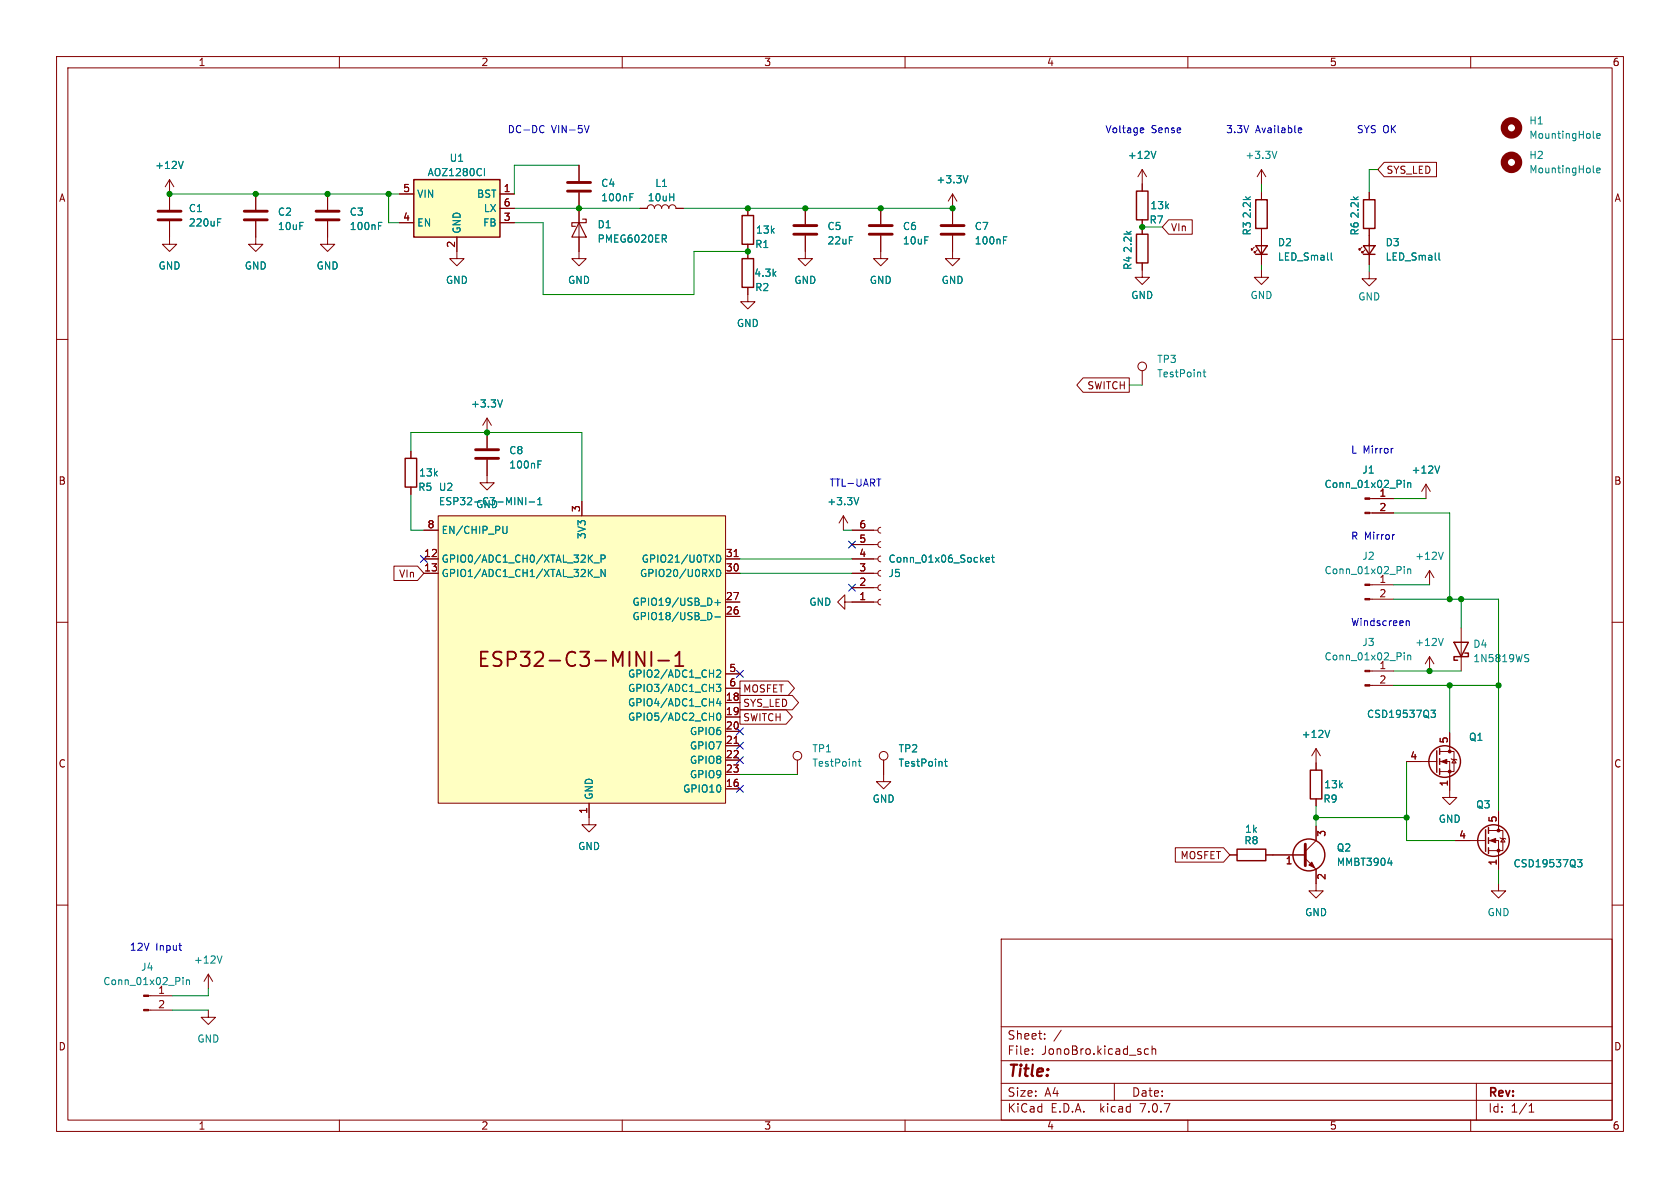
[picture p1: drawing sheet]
<svg xmlns="http://www.w3.org/2000/svg" width="297mm" height="210mm" viewBox="0 0 297 210" stroke-linecap="round" stroke-linejoin="round" font-family="sans-serif">
<g fill="none" stroke="#840000" stroke-width=".18">
<path d="M10 10h277v190h-277zM12 12h273v186h-273zM60 10v2M110 10v2M160 10v2M210 10v2M260 10v2M30 39.1v4.1h1.2l-1.2 1.3-1.3-1.3h1.3M30 31.8v5.3M30 31.8l-.8 1.2M30 31.8l.7 1.2M45.2 39.1v4.1h1.3l-1.3 1.3-1.3-1.3h1.3"/>
<path d="M45.2 34.3v2.8M57.9 39.1v4.1h1.3l-1.3 1.3-1.3-1.3h1.3M57.9 34.3v2.8M70.6 34.3h2.6M70.6 39.4h2.6M88.4 36.8h2.5M88.4 34.3h2.5M88.4 39.4h2.5M102.4 34v11.7h1.2l-1.2 1.3-1.3-1.3h1.3M102.4 29.2v2.8M113.2 36.8h1.2a.64 .64 0 0 1 .7-.6 .64 .64 0 0 1 .6 .6 .64 .64 0 0 1 .6-.6 .64 .64 0 0 1 .7 .6 .64 .64 0 0 1 .6-.6 .64 .64 0 0 1 .6 .6 .64 .64 0 0 1 .7-.6 .64 .64 0 0 1 .6 .6h1.3M132.2 36.8v1.3"/>
<path d="M142.4 36.8v2.8M155.7 36.8v2.8M168.4 34.3l-.8 1.3M168.4 34.3v5.3M168.4 34.3l.8 1.3M201.9 30v3.8M201.9 38.9v2.5M201.9 30l-.7 1.2M201.9 30l.8 1.2M206.6 38.9h4.2v2.5h-4.2l-1.1-1.3zM223 30l-.8 1.2M223 30v2.5"/>
<path d="M223 34v1.3M223 30l.8 1.2M242.1 34v1.3M244.7 28.7h9.3v2.5h-9.3l-1.1-1.2zM10 60h2M80.8 41.9v3.8h1.2l-1.2 1.3-1.3-1.3h1.3M132.2 50.8v2.5h1.3l-1.3 1.3-1.3-1.3h1.3M132.2 43.2v2.5M142.4 41.7v4h1.2l-1.2 1.3-1.3-1.3h1.3M155.7 41.7v4h1.3l-1.3 1.3-1.3-1.3h1.3M168.4 41.7v4h1.3l-1.3 1.3-1.3-1.3h1.3M201.9 46.5v2.5h1.3l-1.3 1.3-1.2-1.3h1.2"/>
<path d="M221.7 43.7l-.5 .5v-.3v.3h.3M222.2 44.2l-.5 .5v-.2v.2h.3M223 47.8v1.2h1.3l-1.3 1.3-1.3-1.3h1.3M223 40.4v6.3M240.8 43.7l-.5 .5v-.3v.3h.2M241.3 44.2l-.5 .5v-.2v.2h.2M242.1 48v1.3h1.2l-1.2 1.2-1.3-1.2h1.3M242.1 40.4v6.3M285 60h2M72.6 79.8v1.2M86.1 73.9l-.8 1.3M86.1 73.9v5.3"/>
<path d="M86.1 73.9l.8 1.3M191.5 66.8h8.1v2.5h-8.1l-1.1-1.2zM201.9 65.5v2.6M72.6 86.1v1.3M74.9 93.7h2.6M74.9 98.8h2.6M77.5 91.2h50.8v50.8h-50.8zM86.1 81.3v4h1.3l-1.3 1.3-1.3-1.3h1.3M102.9 88.6v2.6M128.3 98.8h2.5M129.8 98.4h.7M149.1 91.2l-.8 1.3"/>
<path d="M149.1 91.2v2.5M149.1 91.2l.8 1.3M150.6 93.7h4.6M150.6 96.3h4.6M150.6 98.8h4.6M155.7 93.2l-.3 .2-.2 .3 .1 .4 .4 .1M155.7 95.8l-.3 .1-.2 .4 .1 .3 .4 .2M155.7 98.3l-.3 .1-.2 .4 .1 .4 .4 .1M242.2 90.7h4.2M242.2 88.1h4.2M252.1 85.6l-.8 1.3M252.1 85.6v2.5"/>
<path d="M252.1 85.6l.8 1.3M10 110h2M69.6 100.1h4.2l1.1 1.2-1.1 1.3h-4.2zM74.9 101.3h2.6M128.3 101.3h2.5M128.3 106.4h2.5M128.3 109h2.5M128.3 119.1h2.5M149.4 106.4v-1.2l-1.3 1.2 1.3 1.3v-1.3h5.8M150.6 101.3h4.6M150.6 103.9h4.6M155.7 100.8l-.3 .2-.2 .3 .1 .4 .4 .2"/>
<path d="M155.7 103.4l-.3 .1-.2 .4 .1 .3 .4 .2M155.7 105.9l-.3 .2-.2 .3 .1 .4 .4 .1M242.2 118.6h4.2M242.2 105.9h4.2M242.2 103.4h4.2M252.7 116.1l-.7 1.2M252.7 100.8v2.6M252.7 116.1v2.5M252.7 116.1l.8 1.2M252.7 100.8l-.7 1.3M252.7 100.8l.8 1.3M258.3 111v7.6"/>
<path d="M285 110h2M128.3 139.4h2.5M128.3 124.2h2.5M128.3 126.7h2.5M128.3 129.3h2.5M128.3 131.8h2.5M128.3 134.4h2.5M128.3 136.9h2.5M128.3 121.7h2.5M129.8 131.4h.7M130.8 125.5h8.2l1.1 1.2-1.1 1.3h-8.2zM130.8 122.9h9.3l1.1 1.3-1.1 1.3h-9.3z"/>
<path d="M130.8 120.4h8.5l1.2 1.3-1.2 1.2h-8.5zM141 134.4v2.5M156.2 134.4v3.8h1.3l-1.3 1.2-1.3-1.2h1.3M232.7 132.3v3.8M232.7 132.3l-.8 1.3M232.7 132.3l.7 1.3M242.2 121.2h4.2M248.7 134.6h5.3M254.5 134.6h1.8v6.4h1.3l-1.3 1.2-1.3-1.2h1.3M254.5 132.8h2.5v3.6h-2.5M256.3 129.5v3.3M256.5 134.1l.2 .1h.7l.2 .2"/>
<path d="M257 134.2l.4 .7h-.7zM10 160h2M104.1 142v3.8h1.3l-1.3 1.3-1.2-1.3h1.2M207.8 149.9h8.5l1.1 1.2-1.1 1.3h-8.5zM217.4 151.1h1.3M223.8 151.1h7M230.8 151.8l1.9 1.9v3.8h1.2l-1.2 1.3-1.3-1.3h1.3M232.7 146.1v2.5l-1.9 1.9M232.7 141.2v1.3M257.3 148.6h5.3M263.1 148.6h1.8v5.1M263.1 146.8h2.6v3.6h-2.6"/>
<path d="M264.9 156.2v1.3h1.3l-1.3 1.3-1.2-1.3h1.2M264.9 143.5v3.3M265.2 148.1l.1 .1h.8l.1 .1M265.7 148.2l.4 .6h-.8zM285 160h2M26.3 178.6h4.2M26.3 176h4.2M36.8 178.6v1.2h1.3l-1.3 1.3-1.2-1.3h1.2M36.8 172.2l-.7 1.3M36.8 172.2v2.6M36.8 172.2l.8 1.3M177 166h108v32h-108z"/>
<path d="M60 198v2M110 198v2M160 198v2M177 194.5h108M177 191.5h108M177 187.5h108M177 181.5h108M182.5 186.3v.1M182.5 185.5v.1M184.7 183.6v.1M184.7 182.8v.1M187.6 182.1l-1.3 2"/>
<path d="M197 191.5v3M202.3 186.1l.3 .3 .4-.1M203 185.5l-.4-.1-.3 .3M203.7 185.5l.2-.1 .3 .1 .1 .9M203.7 184.9v1.5M210 198v2M260 198v2M261 191.5v6.5M270.3 196.6h.9M270.3 195.5l.4-.4v1.5"/>
<circle cx="201.9" cy="64.8" r=".76"/>
<circle cx="141" cy="133.6" r=".76"/>
<circle cx="156.2" cy="133.6" r=".76"/>
</g>
<g fill="#840000" stroke="#840000" stroke-width=".18">
<path d="M241.3 90.6h.9v.2h-.9z"/>
<path d="M241.3 88h.9v.3h-.9z"/>
<path d="M231.4 152.9l.5-.5 .5 1z"/>
<path d="M254.8 134.6l1-.4v.8z"/>
<path d="M241.3 121h.9v.3h-.9z"/>
<path d="M241.3 118.5h.9v.2h-.9z"/>
<path d="M25.4 178.4h.9v.3h-.9z"/>
<path d="M25.4 175.9h.9v.2h-.9z"/>
<path d="M263.4 148.6l1-.4v.8z"/>
<path d="M241.3 105.8h.9v.2h-.9z"/>
<path d="M241.3 103.3h.9v.2h-.9z"/>
<circle cx="256.3" cy="136.4" r=".25"/>
<circle cx="256.3" cy="132.8" r=".25"/>
<circle cx="264.9" cy="150.4" r=".25"/>
<circle cx="264.9" cy="146.8" r=".25"/>
</g>
<g fill="none" stroke="#008484" stroke-width=".18">
<path d="M32.4 28.5l-.4 1.3M38.5 39.3h.4M38.5 38.7h.6M66.9 39.9h.4M66.9 39.3h.6M85.6 29.8v1.3M111.4 34.8h.4M111.4 34.2h.6M171.1 31.1l-.4 1.2M204.3 26.7l-.4 1.3M225.7 26.7l-.4 1.3M281.7 30.4l.2 .2"/>
<path d="M281.7 24.3l.2 .2M282.3 30.1l.6-.1-.1-.2-.3-.1-.2 .2v.6h.5M282.3 24l.6-.1-.1-.2-.3-.1-.2 .2v.6h.5M117.4 42.2l.4 .6M117.7 41.6l.1 .2-.1 .3M177.4 42.5h.4M177.4 41.9h.6M235.4 44.7v1.1l.1 .2M254.4 44.7v1.1l.2 .2M88.8 70.7l-.4 1.3M212.7 65.8h.5M212.9 65.3v1.1l.3 .2"/>
<path d="M89.6 93v1.2l-.2 .1-.4-.1M91.6 88l.7 1.2v-1.2M92.9 88v1.2M93.5 88.7h1M95.1 89.2h.7M95.1 88.3l.3-.3v1.2M95.1 82.1h.4M95.1 81.5h.6M105 99.5h1M106.3 98.8l.6-.1 .1-.2-.1-.3-.6-.1v1.3M126.7 98.1a.64 .64 0 0 1 .7 .7 .64 .64 0 0 1-.7 .6zM151.8 88l-.4 1.2"/>
<path d="M174.3 99l.6-.2v-.2l-.4-.1-.2 .2 .1 .6h.5M175.3 98.5h.5M175.5 98.1v1.1l.3 .2M248.3 84.9v.1M248.3 85.3v.9M248.9 85.3v.9M248.9 85.5l.1-.2 .3 .1 .1 .8M254.5 82.4l-.4 1.2M255.1 97.6l-.4 1.3M105 102h1M107 100.7v1.2l-.7-1.2v1.2M125.6 108.3l.2 .5-.2 .7"/>
<path d="M126.4 109.1h1M126.4 106.5h1M126.7 100.7a.64 .64 0 0 1 .7 .6 .64 .64 0 0 1-.7 .6zM126.7 118.6l.5-.2 .2 .4-.8 .9h.8M126.9 106v1M248.3 100.1v.2M248.3 100.6v.8M248.3 115.4v.1M248.3 115.8v.9M248.9 100.6v.8M248.9 115.8v.9M248.9 100.7l.1-.1h.3l.1 .8"/>
<path d="M248.9 115.9l.1-.1 .3 .1 .1 .8M255.1 112.8l-.4 1.3M269.8 116.3l.3 .1 .2 .3-.3 .3h-.3M269.8 115.7l.5 .1M126.6 121h.8l-.4 .5 .4 .1v.5l-.2 .1-.6-.1M126.8 126.2l.2-.1a.68 .68 0 0 1 .4 .6 .68 .68 0 0 1-.4 .6l-.2-.1-.1-.4zM127 123.5l-.3 .9h.8M127.3 123.9v.9M151.7 134.6h.5M151.9 134.2v1.1l.3 .2M167 134.6h.4M167.1 134.2v1.1l.3 .2"/>
<path d="M235.1 129.1l-.4 1.3M253 125.5h.8l-.5 .5 .4 .2v.5l-.2 .1h-.5M245.3 152.6h.8M245.9 152.1v.9M278.9 152h.8l-.5 .4 .4 .2v.5l-.2 .1h-.5M32.4 172.8v.1M32.4 173.2v.9M33 173.3l.1-.1 .3 .1 .1 .8M33 173.2v.9M39.2 169l-.4 1.3"/>
</g>
<g fill="none" stroke="#840000" stroke-width=".25">
<path d="M73.2 31.8h15.2v10.1h-15.2zM131.2 38.1h2v5.1h-2zM200.9 33.8h2v5.1h-2zM222 35.3h2v5.1h-2zM241 35.3h2.1v5.1h-2.1zM131.2 45.7h2v5.1h-2zM200.9 41.4h2v5.1h-2zM222 43.4h2l-1 1.6zM222 45h2M241 43.4h2.1l-1 1.6zM241 45h2.1M71.6 81h2.1v5.1h-2.1z"/>
<path d="M257 113.5h2.6l-1.3 2.6zM259 115.4h.6v.7h-2.6v.6h.7M231.6 136.1h2.1v5.1h-2.1zM254 132.7v3.8M254.5 132.3v1.1M254.5 134.1v1M254.5 135.9v1M218.7 150.1h5.1v2h-5.1zM262.6 146.7v3.8M263.1 146.3v1M263.1 148.1v1M263.1 149.9v1"/>
<circle cx="255.4" cy="134.6" r="2.79"/>
<circle cx="231.4" cy="151.1" r="2.82"/>
<circle cx="264" cy="148.6" r="2.79"/>
</g>
<g fill="none" stroke="#840000" stroke-width=".51">
<path d="M27.9 38.9h4.1M27.9 37.3h4.1M43.2 38.9h4M43.2 37.3h4M55.9 38.9h4M55.9 37.3h4M100.3 33.8h4.1M100.3 32.3h4.1M140.3 39.9h4.1M153.7 39.9h4M166.4 39.9h4M140.3 41.4h4.1"/>
<path d="M153.7 41.4h4M166.4 41.4h4M84.1 79.5h4M84.1 81h4M230.8 149.2v3.8"/>
</g>
<path d="M102.4 39.4l1.2 2.5h-2.5zM103 38.7h.6v.7h-2.5v.6h.6" fill="none" stroke="#840000" stroke-width=".2"/>
<g fill="#ffffc2" stroke="#ffffc2" stroke-width=".18">
<path d="M77.5 91.2h50.8v50.8h-50.8z"/>
<path d="M73.2 31.8h15.2v10.1h-15.2z"/>
</g>
<path d="M112.5 115.2l1.4 2.5v-2.5M115.1 115.2v2.5M116.4 116.8h1.9M119.4 117.7h1.4M119.4 115.9l.7-.7v2.5" fill="none" stroke="#840000" stroke-width=".32"/>
<g fill="none" stroke="#840000" stroke-width="1.3">
<circle cx="267.2" cy="22.6" r="1.27"/>
<circle cx="267.2" cy="28.7" r="1.27"/>
</g>
<g fill="none" stroke="#0000c2" stroke-width=".18">
<path d="M95.8 22.2l.4 .1M96.2 23.3l-.4 .2M104.2 22.2l-.5 1.3M201.8 22.6l.3 .1 .1 .2-.6 .1M202.1 23.4l-.3 .1M229.6 23.4h.5M229.6 22.7l.3-.1 .2 .3-.6 .1M246.2 79.3h.1M155 84.7h.7M246.4 94.5h.1M248.6 109.9l.2-.2 .3 .1v.8M31.6 167.1h.5"/>
<path d="M32 168h.1"/>
</g>
<g fill="none" stroke="#008400" stroke-width=".18">
<path d="M30 34.3h40.6M68.7 34.3v5.1h1.9M90.9 36.8h22.3M90.9 39.4h5.1v12.7h26.7v-7.6h9.5M102.4 29.2h-11.5v5.1M120.8 36.8h47.6M223 32.5v1.5M243.6 30h-1.5v4M201.9 40.1h3.6M223 46.7v1.1M242.1 46.7v1.3M72.6 79.8v-3.3h30.3v12.1"/>
<path d="M199.6 68.1h2.3M72.6 87.4v6.3h2.3M130.8 98.8h19.8M149.1 93.7h1.5M246.4 90.7h9.9v15.2M246.4 88.1h5.7M130.8 101.3h19.8M246.4 105.9h18.5v37.6M246.4 103.4h6.3M246.4 118.6h11.9M258.3 105.9v5.1M130.8 136.9h10.2"/>
<path d="M246.4 121.2h18.5M248.7 134.6v14h8.6M256.3 121.2v8.3M232.7 142.5v3.6M232.7 144.5h16M264.9 153.7v2.5M30.5 178.6h6.3M36.8 174.8v1.2h-6.3"/>
</g>
<g fill="none" stroke="#000084" stroke-width=".18">
<path d="M74.3 98.2l1.2 1.2M75.5 98.2l-1.2 1.2M150 95.7l1.2 1.2M151.2 95.7l-1.2 1.2M130.2 118.5l1.2 1.2M131.4 118.5l-1.2 1.2M150 103.3l1.2 1.2M151.2 103.3l-1.2 1.2M130.2 131.2l1.2 1.2M130.2 133.8l1.2 1.2M130.2 138.8l1.2 1.3M130.2 128.7l1.2 1.2"/>
<path d="M131.4 131.2l-1.2 1.2M131.4 133.8l-1.2 1.2M131.4 138.8l-1.2 1.3M131.4 128.7l-1.2 1.2"/>
</g>
<g fill="#008400" stroke="#008400" stroke-width=".18">
<circle cx="142.4" cy="36.8" r=".46"/>
<circle cx="132.2" cy="36.8" r=".46"/>
<circle cx="30" cy="34.3" r=".46"/>
<circle cx="102.4" cy="36.8" r=".46"/>
<circle cx="57.9" cy="34.3" r=".46"/>
<circle cx="68.7" cy="34.3" r=".46"/>
<circle cx="86.1" cy="76.5" r=".46"/>
<circle cx="45.2" cy="34.3" r=".46"/>
<circle cx="132.2" cy="44.5" r=".46"/>
<circle cx="201.9" cy="40.1" r=".46"/>
<circle cx="155.7" cy="36.8" r=".46"/>
<circle cx="168.4" cy="36.8" r=".46"/>
<circle cx="256.3" cy="105.9" r=".46"/>
<circle cx="258.3" cy="105.9" r=".46"/>
<circle cx="264.9" cy="121.2" r=".46"/>
<circle cx="252.7" cy="118.6" r=".46"/>
<circle cx="256.3" cy="121.2" r=".46"/>
<circle cx="232.7" cy="144.5" r=".46"/>
<circle cx="248.7" cy="144.5" r=".46"/>
</g>
<text font-size="3.5" fill="#840000" x="84.2" y="118.3">ESP32-C3-MINI-1</text>
<text font-size="2.8" fill="#840000" x="178" y="190.9">Title:</text>
<g font-size="2.1" fill="#840000">
<text x="178" y="184">Sheet:</text>
<text x="178" y="186.7">File:</text>
<text x="184.1" y="186.7">JonoBro.kicad_sch</text>
<text x="178" y="196.9">KiCad</text>
<text x="178" y="194.1">Size:</text>
<text x="184.7" y="194.1">A4</text>
<text x="185.7" y="196.9">E.D.A.</text>
<text x="194.6" y="196.9">kicad</text>
<text x="200" y="194.1">Date:</text>
<text x="201.8" y="196.9">7.0.7</text>
<text x="263" y="194.3">Rev:</text>
<text x="263" y="196.9">Id:</text>
<text x="267.1" y="196.9">1/1</text>
</g>
<g font-size="1.8" fill="#840000">
<text x="35" y="11.9">1</text>
<text x="85" y="11.9">2</text>
<text x="135" y="11.9">3</text>
<text x="185" y="11.9">4</text>
<text x="235" y="11.9">5</text>
<text x="285" y="11.9">6</text>
<text x="10.3" y="35.9">A</text>
<text x="71.2" y="34">5</text>
<text x="89" y="34">1</text>
<text x="245" y="30.9">SYS_LED</text>
<text x="285.3" y="35.9">A</text>
<text x="71.2" y="39.1">4</text>
<text x="89" y="39.1">3</text>
<text x="89" y="36.6">6</text>
<text x="206.9" y="41.1">VIn</text>
<text x="80.5" y="43.9" transform="rotate(-90 80.5 43.9)">2</text>
<text x="192.1" y="69">SWITCH</text>
<text x="10.3" y="85.9">B</text>
<text x="243.8" y="87.9">1</text>
<text x="285.3" y="85.9">B</text>
<text x="75.5" y="93.5">8</text>
<text x="102.6" y="90.6" transform="rotate(-90 102.6 90.6)">3</text>
<text x="151.8" y="93.5">6</text>
<text x="243.8" y="90.4">2</text>
<text x="74.9" y="98.6">12</text>
<text x="74.9" y="101.1">13</text>
<text x="128.2" y="101.1">30</text>
<text x="128.2" y="98.6">31</text>
<text x="151.8" y="101.1">3</text>
<text x="151.8" y="98.6">4</text>
<text x="151.8" y="96">5</text>
<text x="70.5" y="102.3">VIn</text>
<text x="128.2" y="106.2">27</text>
<text x="151.8" y="106.2">1</text>
<text x="151.8" y="103.6">2</text>
<text x="243.8" y="105.7">2</text>
<text x="128.2" y="108.7">26</text>
<text x="128.8" y="118.9">5</text>
<text x="128.2" y="124">18</text>
<text x="128.8" y="121.4">6</text>
<text x="131.3" y="125.2">SYS_LED</text>
<text x="131.3" y="122.6">MOSFET</text>
<text x="243.8" y="120.9">2</text>
<text x="128.2" y="126.5">19</text>
<text x="128.2" y="129">20</text>
<text x="128.2" y="131.6">21</text>
<text x="131.3" y="127.7">SWITCH</text>
<text x="256" y="131.5" transform="rotate(-90 256 131.5)">5</text>
<text x="10.3" y="135.9">C</text>
<text x="128.2" y="134.1">22</text>
<text x="128.2" y="136.7">23</text>
<text x="249.2" y="134.4">4</text>
<text x="285.3" y="135.9">C</text>
<text x="103.9" y="144" transform="rotate(-90 103.9 144)">1</text>
<text x="128.2" y="139.2">16</text>
<text x="256" y="139.1" transform="rotate(-90 256 139.1)">1</text>
<text x="234.6" y="148" transform="rotate(-90 234.6 148)">3</text>
<text x="257.9" y="148.3">4</text>
<text x="264.7" y="145.5" transform="rotate(-90 264.7 145.5)">5</text>
<text x="208.6" y="152.1">MOSFET</text>
<text x="227.2" y="153.1">1</text>
<text x="234.6" y="155.6" transform="rotate(-90 234.6 155.6)">2</text>
<text x="264.7" y="153.1" transform="rotate(-90 264.7 153.1)">1</text>
<text x="27.9" y="178.3">2</text>
<text x="10.3" y="185.9">D</text>
<text x="285.3" y="185.9">D</text>
<text x="35" y="199.9">1</text>
<text x="85" y="199.9">2</text>
<text x="135" y="199.9">3</text>
<text x="185" y="199.9">4</text>
<text x="235" y="199.9">5</text>
<text x="285" y="199.9">6</text>
</g>
<g font-size="1.8" fill="#0000c2">
<text x="89.7" y="23.6">DC-DC</text>
<text x="97.5" y="23.6">VIN-5V</text>
<text x="195.3" y="23.6">Voltage</text>
<text x="203.5" y="23.6">Sense</text>
<text x="216.7" y="23.6">3.3V</text>
<text x="221.9" y="23.6">Available</text>
<text x="239.8" y="23.6">SYS OK</text>
<text x="238.8" y="80.3">L Mirror</text>
<text x="146.6" y="86.1">TTL-UART</text>
<text x="238.8" y="95.5">R Mirror</text>
<text x="238.8" y="110.7">Windscreen</text>
<text x="22.9" y="168.2">12V</text>
<text x="27.5" y="168.2">Input</text>
</g>
<g font-size="1.8" fill="#008484">
<text x="270.3" y="22.2">H1</text>
<text x="79.4" y="28.8">U1</text>
<text x="199.3" y="28.3">+12V</text>
<text x="220.1" y="28.3">+3.3V</text>
<text x="270.3" y="28.3">H2</text>
<text x="270.3" y="24.7">MountingHole</text>
<text x="27.3" y="30.1">+12V</text>
<text x="73.7" y="35.2">VIN</text>
<text x="75.5" y="31.3">AOZ1280CI</text>
<text x="84.2" y="35.2">BST</text>
<text x="106.2" y="33.2">C4</text>
<text x="106.2" y="35.8">100nF</text>
<text x="114.4" y="35.8">10uH</text>
<text x="115.7" y="33.2">L1</text>
<text x="165.5" y="32.6">+3.3V</text>
<text x="270.3" y="30.8">MountingHole</text>
<text x="33.3" y="37.7">C1</text>
<text x="33.3" y="40.2">220uF</text>
<text x="49" y="38.3">C2</text>
<text x="49" y="40.9">10uF</text>
<text x="61.7" y="38.3">C3</text>
<text x="61.7" y="40.9">100nF</text>
<text x="73.7" y="40.2">EN</text>
<text x="81.6" y="41.4" transform="rotate(-90 81.6 41.4)">GND</text>
<text x="85.3" y="40.2">FB</text>
<text x="85.4" y="37.7">LX</text>
<text x="105.5" y="40.6">D1</text>
<text x="133.6" y="41.5">13k</text>
<text x="146.2" y="40.9">C5</text>
<text x="159.5" y="40.9">C6</text>
<text x="172.2" y="40.9">C7</text>
<text x="203.1" y="39.7">R7</text>
<text x="203.3" y="37.2">13k</text>
<text x="221.3" y="41.7" transform="rotate(-90 221.3 41.7)">R3</text>
<text x="221.3" y="38.7" transform="rotate(-90 221.3 38.7)">2.2k</text>
<text x="240.4" y="41.7" transform="rotate(-90 240.4 41.7)">R6</text>
<text x="240.4" y="38.7" transform="rotate(-90 240.4 38.7)">2.2k</text>
<text x="27.9" y="47.9">GND</text>
<text x="43.2" y="47.9">GND</text>
<text x="55.9" y="47.9">GND</text>
<text x="105.5" y="43.1">PMEG6020ER</text>
<text x="133.4" y="44">R1</text>
<text x="146.2" y="43.4">22uF</text>
<text x="159.5" y="43.4">10uF</text>
<text x="172.2" y="43.4">100nF</text>
<text x="200.3" y="47.8" transform="rotate(-90 200.3 47.8)">R4</text>
<text x="200.3" y="44.8" transform="rotate(-90 200.3 44.8)">2.2k</text>
<text x="225.8" y="43.7">D2</text>
<text x="225.8" y="46.3">LED_Small</text>
<text x="244.9" y="43.7">D3</text>
<text x="244.9" y="46.3">LED_Small</text>
<text x="78.7" y="50.4">GND</text>
<text x="100.3" y="50.4">GND</text>
<text x="133.3" y="49.1">4.3k</text>
<text x="133.4" y="51.7">R2</text>
<text x="140.3" y="50.4">GND</text>
<text x="153.7" y="50.4">GND</text>
<text x="166.4" y="50.4">GND</text>
<text x="199.9" y="53.1">GND</text>
<text x="221" y="53.1">GND</text>
<text x="240" y="53.3">GND</text>
<text x="130.2" y="58">GND</text>
<text x="204.5" y="64.4">TP3</text>
<text x="204.5" y="66.9">TestPoint</text>
<text x="83.2" y="72.2">+3.3V</text>
<text x="89.9" y="80.5">C8</text>
<text x="89.9" y="83">100nF</text>
<text x="240.7" y="83.9">J1</text>
<text x="249.5" y="83.9">+12V</text>
<text x="73.8" y="87">R5</text>
<text x="74" y="84.4">13k</text>
<text x="77.5" y="87">U2</text>
<text x="77.5" y="89.5">ESP32-C3-MINI-1</text>
<text x="146.2" y="89.5">+3.3V</text>
<text x="234.1" y="86.5">Conn_01x02_Pin</text>
<text x="78" y="94.6">EN/CHIP_PU</text>
<text x="84.1" y="90">GND</text>
<text x="103.7" y="95.4" transform="rotate(-90 103.7 95.4)">3V3</text>
<text x="78" y="99.7">GPIO0/ADC1_CH0/XTAL_32K_P</text>
<text x="113.3" y="99.7">GPIO21/U0TXD</text>
<text x="157" y="99.7">Conn_01x06_Socket</text>
<text x="234.1" y="101.7">Conn_01x02_Pin</text>
<text x="240.7" y="99.2">J2</text>
<text x="250.1" y="99.2">+12V</text>
<text x="78" y="102.2">GPIO1/ADC1_CH1/XTAL_32K_N</text>
<text x="111.7" y="107.3">GPIO19/USB_D+</text>
<text x="113" y="102.2">GPIO20/U0RXD</text>
<text x="143" y="107.3">GND</text>
<text x="157" y="102.2">J5</text>
<text x="243.8" y="103.1">1</text>
<text x="111.7" y="109.8">GPIO18/USB_D-</text>
<text x="110.9" y="120">GPIO2/ADC1_CH2</text>
<text x="234.1" y="116.9">Conn_01x02_Pin</text>
<text x="240.7" y="114.4">J3</text>
<text x="243.8" y="118.4">1</text>
<text x="250.1" y="114.4">+12V</text>
<text x="260.4" y="114.7">D4</text>
<text x="260.4" y="117.3">1N5819WS</text>
<text x="110.9" y="125.1">GPIO4/ADC1_CH4</text>
<text x="110.9" y="122.5">GPIO3/ADC1_CH3</text>
<text x="110.9" y="127.6">GPIO5/ADC2_CH0</text>
<text x="121.9" y="130.1">GPIO6</text>
<text x="230" y="130.7">+12V</text>
<text x="241.6" y="127.1">CSD19537Q3</text>
<text x="259.6" y="131.2">Q1</text>
<text x="121.9" y="132.7">GPIO7</text>
<text x="121.9" y="135.2">GPIO8</text>
<text x="121.9" y="137.8">GPIO9</text>
<text x="143.5" y="133.2">TP1</text>
<text x="143.5" y="135.7">TestPoint</text>
<text x="158.8" y="133.2">TP2</text>
<text x="158.8" y="135.7">TestPoint</text>
<text x="105" y="141.5" transform="rotate(-90 105 141.5)">GND</text>
<text x="120.7" y="140.3">GPIO10</text>
<text x="154.2" y="142.1">GND</text>
<text x="233.9" y="142.1">R9</text>
<text x="234" y="139.5">13k</text>
<text x="260.9" y="143.1">Q3</text>
<text x="219.9" y="149.5">R8</text>
<text x="220" y="147.4">1k</text>
<text x="254.2" y="145.6">GND</text>
<text x="102.1" y="150.5">GND</text>
<text x="236.2" y="150.7">Q2</text>
<text x="236.2" y="153.3">MMBT3904</text>
<text x="267.5" y="153.5">CSD19537Q3</text>
<text x="230.6" y="162.2">GND</text>
<text x="262.9" y="162.2">GND</text>
<text x="24.8" y="171.8">J4</text>
<text x="34.2" y="170.5">+12V</text>
<text x="18.2" y="174.3">Conn_01x02_Pin</text>
<text x="27.9" y="175.8">1</text>
<text x="34.8" y="184.5">GND</text>
</g>
</svg>
